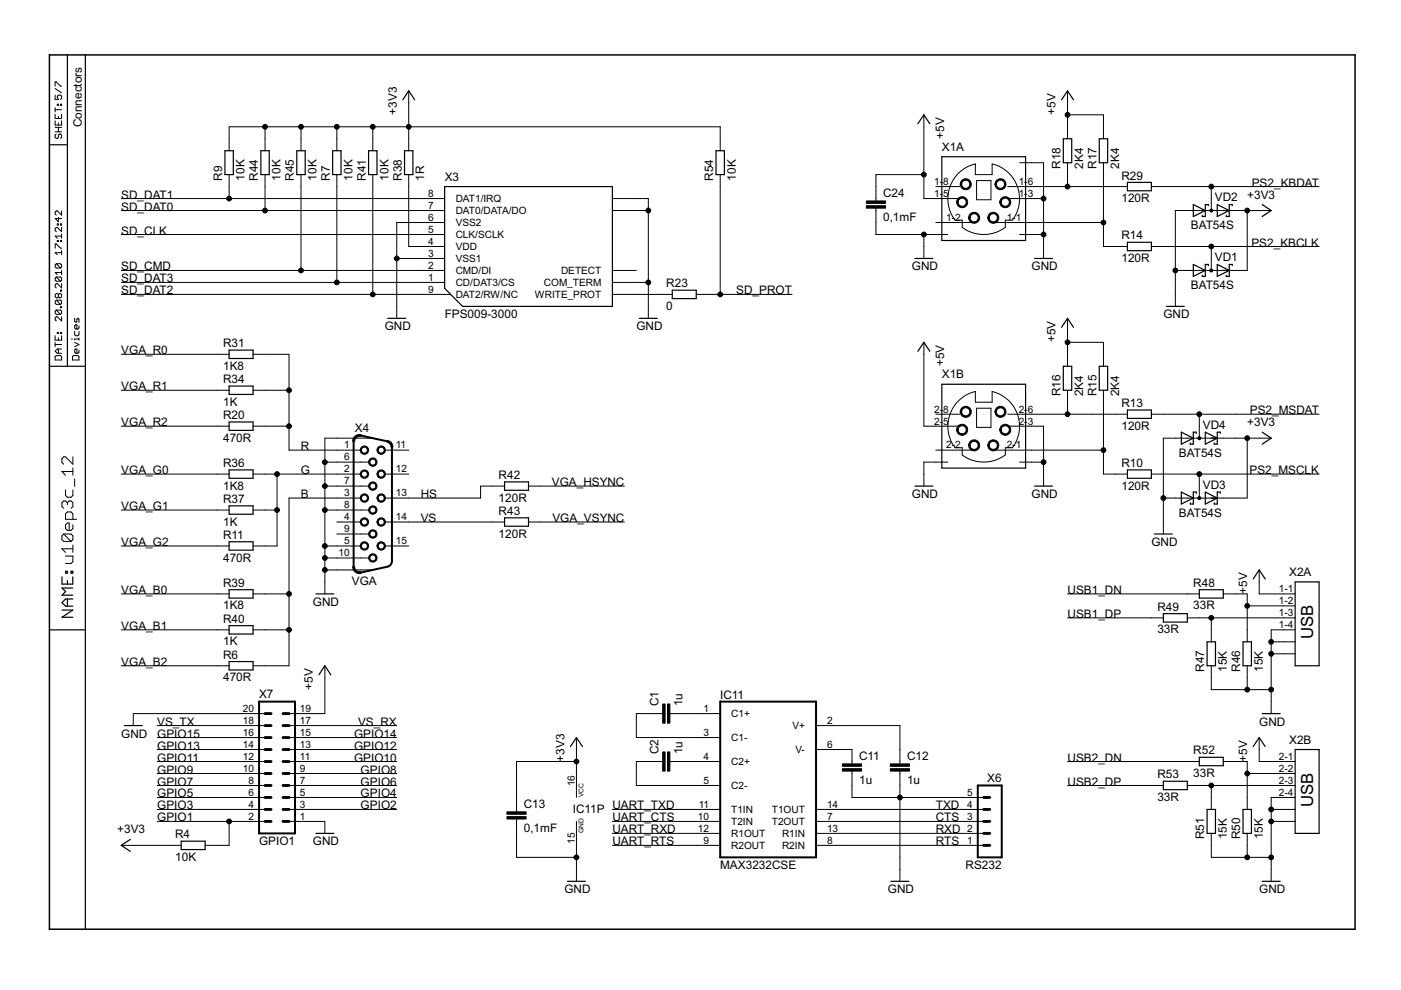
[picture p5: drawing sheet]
<svg xmlns="http://www.w3.org/2000/svg" width="297mm" height="210mm" viewBox="0 0 297 210" stroke-linecap="round" stroke-linejoin="round" font-family="sans-serif">
<g fill="#000" stroke="#000" stroke-width=".25">
<path d="M14.3 11.6v19.1zM18.1 11.6v66.1zM86.7 19.3l-1.3 1.9zM226.3 19.3l-1.2 1.9zM10.5 30.7h3.8zM14.3 30.7v47zM47.7 32v5zM49.5 32v5zM47.7 32h1.8zM47.7 37h1.8zM55.3 32v5zM57.1 32v5z"/>
<path d="M55.3 32h1.8zM55.3 37h1.8zM62.9 32v5zM64.7 32v5zM62.9 32h1.8zM62.9 37h1.8zM70.5 32v5zM72.3 32v5zM70.5 32h1.8zM70.5 37h1.8zM78.1 32v5zM79.9 32v5z"/>
<path d="M78.1 32h1.8zM78.1 37h1.8zM85.8 32v5zM87.5 32v5zM85.8 32h1.7zM85.8 37h1.7zM86.7 19.3l1.2 1.9zM94.3 39.6v21.6zM94.3 39.6h35.5zM151.8 32v5zM153.6 32v5zM151.8 32h1.8z"/>
<path d="M151.8 37h1.8zM195.9 24.3l-1.3 1.9zM195.9 24.3l1.2 1.9zM199.7 33.2h17.7zM217.4 33.2v17.8zM225.4 29.4v5.1zM227.2 29.4v5.1zM225.4 29.4h1.8zM225.4 34.5h1.8zM226.3 19.3l1.3 1.9zM233.1 29.4v5.1zM234.8 29.4v5.1z"/>
<path d="M233.1 29.4h1.7zM233.1 34.5h1.7zM239 38.7h5.1zM194 54.8h3.8zM199.7 33.2v17.8zM199.7 51h17.7zM219.4 54.8h3.8zM239 53.1h5.1zM239 51.4v1.7zM239 40.4h5.1zM239 38.7v1.7zM239 51.4h5.1z"/>
<path d="M244.1 51.4v1.7zM244.1 38.7v1.7zM253 58.6l2.5-1.3zM253 56.1v2.5zM253 45.9l2.5-1.3zM253 43.4v2.5zM254.9 58.4v.2zM254.9 45.7v.2zM253 56.1l2.5 1.2zM255.5 56.1v1.2zM255.5 57.3v1.3zM254.9 58.6h.6z"/>
<path d="M253 43.4l2.5 1.2zM255.5 43.4v1.2zM255.5 44.6v1.3zM254.9 45.9h.6zM256.2 56.1v.2zM255.5 56.1h.7zM256.2 43.4v.2zM255.5 43.4h.7zM258.1 56.1l2.5 1.2zM258.1 56.1v2.5zM258.1 43.4l2.5 1.2zM258.1 43.4v2.5z"/>
<path d="M260 58.4v.2zM260 58.6h.6zM260 45.7v.2zM260 45.9h.6zM258.1 58.6l2.5-1.3zM260.6 57.3v1.3zM260.6 56.1v1.2zM260.6 56.1h.7zM258.1 45.9l2.5-1.3zM260.6 44.6v1.3zM260.6 43.4v1.2zM260.6 43.4h.7z"/>
<path d="M261.3 56.1v.2zM261.3 43.4v.2zM267.6 45.9l1.9-1.3zM267.6 43.4l1.9 1.2zM10.5 77.7h3.8zM14.3 77.7h3.8zM18.1 77.7v55.8zM48.6 76h5.1zM48.6 74.2v1.8zM48.6 74.2h5.1zM53.7 74.2v1.8zM82.2 67.5h3.8z"/>
<path d="M94.3 61.2l1.2 1.2zM95.5 62.4l2.6 2.6zM98.1 65h31.7zM129.8 39.6v25.4zM135.6 67.5h3.8zM142.5 63.3h5.1zM142.5 61.5v1.8zM142.5 61.5h5.1zM147.6 61.5v1.8zM195.9 72.6l-1.3 1.9zM195.9 72.6l1.2 1.9zM225.4 77.7v5z"/>
<path d="M226.3 67.5l-1.2 1.9zM225.4 77.7h1.8zM226.3 67.5l1.3 1.9zM233.1 77.7v5zM233.1 77.7h1.7zM247.3 65h3.8zM48.6 83.6h5.1zM48.6 81.9v1.7zM48.6 91.2h5.1zM48.6 89.5v1.7zM48.6 81.9h5.1zM53.7 81.9v1.7z"/>
<path d="M48.6 99.6h5.1zM48.6 89.5h5.1zM53.7 89.5v1.7zM199.7 81.5h17.7zM199.7 81.5v17.8zM217.4 81.5v17.8zM199.7 99.3h17.7zM227.2 77.7v5zM225.4 82.7h1.8zM234.8 77.7v5zM233.1 82.7h1.7zM239 88.7h5.1z"/>
<path d="M239 86.9v1.8zM239 99.6h5.1zM239 86.9h5.1zM244.1 86.9v1.8zM250.5 94.2l2.5-1.3zM250.5 91.6v2.6zM252.4 93.9v.3zM250.5 91.6l2.5 1.3zM253 91.6v1.3zM253 92.9v1.3zM252.4 94.2h.6zM253.6 91.6v.3z"/>
<path d="M253 91.6h.6zM255.5 91.6l2.6 1.3zM255.5 91.6v2.6zM257.5 93.9v.3zM257.5 94.2h.6zM255.5 94.2l2.6-1.3zM258.1 92.9v1.3zM258.1 91.6v1.3zM258.1 91.6h.6zM258.7 91.6v.3zM267.6 94.2l1.9-1.3zM267.6 91.6l1.9 1.3z"/>
<path d="M48.6 101.4h5.1zM48.6 99.6v1.8zM48.6 109h5.1zM48.6 107.3v1.7zM48.6 116.6h5.1zM48.6 114.9v1.7zM53.7 99.6v1.8zM48.6 107.3h5.1zM53.7 107.3v1.7zM48.6 114.9h5.1zM53.7 114.9v1.7zM107 103.9h5.1z"/>
<path d="M107 102.2v1.7zM107 111.6h5.1zM107 109.8v1.8zM107 102.2h5.1zM112.1 102.2v1.7zM107 109.8h5.1zM112.1 109.8v1.8zM194 103.1h3.8zM219.4 103.1h3.8zM239 101.4h5.1zM239 99.6v1.8zM244.1 99.6v1.8z"/>
<path d="M244.8 113.2h3.8zM250.5 106.9l2.5-1.3zM250.5 104.3v2.6zM252.4 106.6v.3zM250.5 104.3l2.5 1.3zM253 104.3v1.3zM253 105.6v1.3zM252.4 106.9h.6zM253.6 104.3v.3zM253 104.3h.6zM255.5 104.3l2.6 1.3zM255.5 104.3v2.6z"/>
<path d="M257.5 106.6v.3zM257.5 106.9h.6zM255.5 106.9l2.6-1.3zM258.1 105.6v1.3zM258.1 104.3v1.3zM258.1 104.3h.6zM258.7 104.3v.3zM13.1 130.9l2.3-1.6zM13.1 127.8l.8-.8zM13.1 126.2l.8-.8zM13.1 124.7h2.3zM13.1 122.3v1.5z"/>
<path d="M13.1 123.8h2.3zM13.1 127.8l.8 .7zM13.9 127h1.5zM13.1 124.7l.8 .7zM13.9 121.1v.4zM13.9 121.1h.4zM14.3 127v1.5zM14.3 123.1v.7zM14.3 121.1v.4zM13.9 121.5h.4zM15 121.1v.4zM15 121.1h.4z"/>
<path d="M13.1 130.9h2.3zM13.1 129.3h2.3zM13.9 128.5h1.5zM13.1 126.2h2.3zM15.4 122.3v1.5zM15.4 121.1v.4zM15 121.5h.4zM10.5 133.5h7.6zM48.6 126.8h5.1zM48.6 125v1.8zM48.6 134.4h5.1zM48.6 132.7v1.7z"/>
<path d="M48.6 125h5.1zM53.7 125v1.8zM48.6 132.7h5.1zM53.7 132.7v1.7zM67 125.9h3.8zM246.7 131.9h5zM246.7 130.1v1.8zM246.7 130.1h5zM251.7 130.1v1.8zM254.3 126.8h5.1zM254.3 125v1.8zM255.9 136.1v5.1z"/>
<path d="M255.9 136.1h1.8zM254.3 125h5.1zM259.4 125v1.8zM263.5 136.1v5.1zM263.5 136.1h1.8zM267 120.8l-1.3 1.9zM267 120.8l1.2 1.9zM274.6 123.4v17.8zM274.6 123.4h5.1zM26.4 153.8h3.8zM48.6 142h5.1zM48.6 140.3v1.7z"/>
<path d="M48.6 140.3h5.1zM53.7 140.3v1.7zM68.9 141.2l-1.3 1.9zM68.9 141.2l1.2 1.9zM122.2 156.4l-1.3 1.9zM122.2 156.4l1.3 1.9zM257.7 136.1v5.1zM255.9 141.2h1.8zM265.3 136.1v5.1zM263.5 141.2h1.8zM267 156.4l-1.3 1.9zM267.6 151.3h3.8z"/>
<path d="M267 156.4l1.2 1.9zM274.6 141.2h5.1zM274.6 158.9v17.8zM279.7 123.4v17.8zM274.6 158.9h5.1zM25.7 179.2l1.9-1.2zM38.4 178.4h5.1zM67 176.7h3.8zM246.7 167.4h5zM246.7 165.7v1.7zM246.7 165.7h5zM251.7 165.7v1.7z"/>
<path d="M254.3 162.3h5.1zM254.3 160.6v1.7zM255.9 171.6v5.1zM257.7 171.6v5.1zM255.9 171.6h1.8zM255.9 176.7h1.8zM254.3 160.6h5.1zM259.4 160.6v1.7zM263.5 171.6v5.1zM265.3 171.6v5.1zM263.5 171.6h1.8zM263.5 176.7h1.8z"/>
<path d="M274.6 176.7h5.1zM279.7 158.9v17.8zM18.1 133.5v63.5zM25.7 179.2l1.9 1.3zM38.4 180.1h5.1zM38.4 178.4v1.7zM43.5 178.4v1.7zM120.3 186.9h3.8zM188.9 186.9h3.8zM267.6 186.9h3.8z"/>
</g>
<g fill="#000" stroke="#000" stroke-width=".21">
<path d="M11.7 17.4v.9zM11.7 17.4h.2zM11.9 17.4l.9 .9zM12.8 18.3h.3zM11.7 18.8l1.4 .9zM11.7 28.7v.4zM11.7 29.1l.2 .2zM11.7 27h1.4zM11.7 25.6v.9zM11.7 26.5h1.4zM11.7 24.2v.9zM11.7 25.1h1.4z"/>
<path d="M11.7 22.8v.9zM11.7 20.2v.9zM11.7 21.1h.7zM11.9 28.4l-.2 .3zM11.9 29.3h.2zM12.1 29.3l.3-.2zM12.1 22.1v.2zM12.1 22.1h.3zM12.1 20.4v.2zM12.1 20.4l.3-.2zM12.4 28.7v.4zM12.4 28.7l.2-.3z"/>
<path d="M12.4 27v.9zM12.4 26.1v.4zM12.4 24.7v.4zM12.4 22.1v.2zM12.1 22.3h.3zM12.1 20.6l.3 .5zM12.4 20.2h.4zM12.6 28.4h.2zM12.8 28.4l.3 .3zM12.8 22.1v.2zM12.8 22.1h.3zM12.8 20.2l.3 .2z"/>
<path d="M13.1 28.7v.4zM13.1 29.1l-.3 .2zM11.7 27.9h1.4zM13.1 25.6v.9zM13.1 24.2v.9zM11.7 23.3h1.4zM13.1 22.1v.2zM12.8 22.3h.3zM13.1 20.4v.4zM13.1 20.8l-.3 .3zM48.6 29.4v2.6zM48.6 37v2.6z"/>
<path d="M48.6 26.9v2.5zM48.6 26.9h7.6zM48.6 39.6v2.5zM56.2 29.4v2.6zM56.2 37v2.6zM56.2 26.9h7.6zM56.2 26.9v2.5zM56.2 39.6v5zM63.8 29.4v2.6zM63.8 37v2.6zM63.8 26.9h7.6zM63.8 26.9v2.5z"/>
<path d="M63.8 39.6v17.7zM71.4 29.4v2.6zM71.4 37v2.6zM71.4 26.9h7.6zM71.4 26.9v2.5zM71.4 39.6v20.3zM79 29.4v2.6zM79 37v2.6zM79 26.9h7.7zM79 26.9v2.5zM79 39.6v22.8zM86.7 19.3v2.5z"/>
<path d="M86.7 29.4v2.6zM86.7 37v2.6zM86.7 21.8v5.1zM86.7 26.9v2.5zM152.7 29.4v2.6zM152.7 37v2.6zM152.7 26.9v2.5zM86.7 26.9h66zM152.7 39.6v22.8zM185.7 39.6v2.5zM185.7 37v2.6zM185.7 37h10.2z"/>
<path d="M195.9 24.3v2.6zM195.9 26.9v10.1zM198.4 39.6h5.1zM206.8 34.8v2.2zM207.1 38.3h3zM210.1 38.3v4.1zM206.8 37h3.6zM210.4 34.8v2.2zM213.7 39.6h5zM216.2 34.5h2.5zM218.7 34.5h2.6zM218.7 39.6h7.6z"/>
<path d="M221.3 34.5v7.6zM226.3 26.9v2.5zM226.3 34.5v2.5zM226.3 19.3v2.5zM226.3 24.3v2.6zM226.3 24.3h7.7zM226.3 21.8v2.5zM226.3 37v2.6zM234 26.9v2.5zM234 34.5v2.5zM234 24.3v2.6zM234 37v10.2z"/>
<path d="M236.5 39.6h2.5zM226.3 39.6h10.2zM244.1 39.6h2.6zM246.7 39.6h10.1zM256.8 39.6h7.6zM264.4 39.6h15.3zM11.7 59v.4zM11.7 59l.2-.3zM11.7 57.8h1.4zM11.7 56.2v.4zM11.7 56.2l.2-.3zM11.7 53.6h1.4z"/>
<path d="M11.7 51.7v.9zM11.7 51.7h.2zM11.7 50.1h1.4zM11.7 48.4v.5zM11.7 48.9l.2 .2zM11.7 46.3l.7 .7zM11.7 44.9v.5zM11.7 45.4l.2 .2zM11.7 59.4l.2 .2zM11.9 58.7h.9zM11.7 56.6l.2 .2zM11.9 55.9h.9z"/>
<path d="M11.9 51.7l.9 .9zM11.7 48.4l.2-.2zM11.9 44.7l-.2 .2zM11.7 57.8l.4 .4zM11.7 53.6l.4 .4zM12.1 51v.2zM12.1 51h.3zM11.7 50.1l.4 .4zM11.9 48.2h.2zM12.1 47.5v.2zM12.1 47.5h.3zM11.9 44.7h.2z"/>
<path d="M12.4 51v.2zM12.1 51.2h.3zM12.4 47.5v.2zM12.1 47.7h.3zM12.4 46.1v.9zM11.9 59.6h.9zM12.8 58.7l.3 .3zM11.9 58.7l.9 .9zM11.9 56.8h.9zM12.8 55.9l.3 .3zM11.9 55.9l.9 .9zM12.8 52.6h.3z"/>
<path d="M12.8 51v.2zM12.8 51h.3zM12.8 47.5v.2zM12.8 47.5h.3zM13.1 59v.4zM12.8 59.6l.3-.2zM13.1 57.3v.9zM13.1 56.2v.4zM13.1 56.6l-.3 .2zM13.1 53.1v.9zM13.1 51v.2zM12.8 51.2h.3z"/>
<path d="M13.1 49.6v.9zM13.1 48.2v.9zM12.1 48.2l1 .9zM13.1 47.5v.2zM12.8 47.7h.3zM11.7 46.3h1.4zM13.1 44.7v.9zM12.1 44.7l1 .9zM25.7 42.1h22.9zM25.7 44.6h30.5zM25.7 57.3h38.1zM25.7 59.9h45.7z"/>
<path d="M84.1 47.2v7.6zM84.1 54.8v10.2zM86.7 39.6v12.7zM89.2 59.9h5.1zM89.2 57.3h5.1zM89.2 54.8h5.1zM89.2 52.3h5.1zM89.2 49.7h5.1zM89.2 47.2h5.1zM89.2 44.6h5.1zM89.2 42.1h5.1zM84.1 47.2h5.1z"/>
<path d="M84.1 54.8h5.1zM56.2 44.6h33zM25.7 49.7h63.5zM63.8 57.3h25.4zM71.4 59.9h17.8zM86.7 52.3h2.5zM48.6 42.1h40.6zM129.8 57.3h5.1zM129.8 59.9h5.1zM129.8 42.1h5.1zM129.8 44.6h5.1zM134.9 59.9h2.6z"/>
<path d="M134.9 42.1h2.6zM134.9 44.6h2.6zM137.5 59.9v2.5zM137.5 42.1v2.5zM137.5 44.6v15.3zM185.7 44.6v2.6zM185.7 42.1v.5zM185.7 44.1v.5zM185.7 47.2v2.5zM185.7 49.7h10.2zM195.9 52.3v2.5zM195.9 49.7v2.6z"/>
<path d="M195.9 37v5.1zM198.4 47.2h7.6zM198.4 42.1h5.1zM198.4 49.7h2.6zM195.9 49.7h2.5zM195.9 42.1h2.5zM202.5 46.7h1.5zM204 46.7v1.5zM207.1 38.3v4.1zM207.1 42.4h3zM213.1 46.7v1.5zM213.1 46.7h1.6z"/>
<path d="M211.1 47.2h7.6zM213.7 42.1h5zM216.2 49.7h2.5zM218.7 49.7h2.6zM218.7 47.2h12.7zM221.3 52.3v2.5zM221.3 49.7v2.6zM221.3 42.1v7.6zM218.7 42.1h2.6zM231.4 47.2h2.6zM234 47.2v5.1zM236.5 52.3h2.5z"/>
<path d="M234 52.3h2.5zM244.1 52.3h2.6zM246.7 52.3h10.1zM249.2 57.3v5.1zM249.2 44.6v12.7zM251.7 57.3h2.6zM251.7 44.6h2.6zM249.2 57.3h2.5zM249.2 44.6h2.5zM254.3 57.3h1.2zM254.3 44.6h1.2zM255.5 57.3h5.1z"/>
<path d="M255.5 44.6h5.1zM256.8 54.8v2.5zM256.8 42.1v2.5zM256.8 52.3h22.9zM256.8 52.3v2.5zM256.8 39.6v2.5zM259.4 57.3h1.2zM259.4 44.6h1.2zM259.4 57.3h2.5zM259.4 44.6h2.5zM261.9 44.6h2.5zM264.4 44.6v12.7z"/>
<path d="M261.9 57.3h2.5zM267 44.6h2.5zM264.4 44.6h2.6zM11.7 76.3h1.4zM11.7 75.6v.7zM11.7 74.5l.4-.5zM11.7 72.6v.9zM11.7 71.2v.9zM11.7 72.1h1.4zM11.7 67.4v.4zM11.7 67.8l.2 .3zM11.7 66v.4z"/>
<path d="M11.7 66l.2-.3zM11.7 63.9v.4zM11.7 63.9l.2-.3zM11.7 62.5v.4zM11.7 62.5l.2-.2zM11.7 60.4v.4zM11.7 60.8l.2 .2zM11.9 75.4l-.2 .2zM11.7 67.4l.2-.2zM11.7 66.4l.2 .3zM11.9 65.7h.9zM11.7 64.3l.2 .2z"/>
<path d="M11.9 63.6h.9zM11.7 62.9l.2 .2zM11.9 62.3h.2zM11.9 60.1l-.2 .3zM11.7 74.5l.4 .4zM12.1 74h1zM12.1 70.5v.2zM12.1 70.5h.3zM11.9 67.2h.2zM12.1 62.3l.3 .2zM11.9 63.1h.2zM11.9 60.1h.2z"/>
<path d="M12.4 74v.9zM12.4 71.6v.5zM12.4 70.5v.2zM12.1 70.7h.3zM12.4 62.5l.2-.2zM12.4 62.9l-.3 .2zM12.4 62.5v.4zM12.6 62.3h.2zM12.4 62.9l.2 .2zM11.9 75.4h.9zM12.8 70.5v.2zM12.8 70.5h.3z"/>
<path d="M11.9 66.7h.9zM12.8 65.7l.3 .3zM11.9 65.7l.9 1zM12.8 65v.2zM12.8 65h.3zM11.9 64.5h.9zM12.8 63.6l.3 .3zM11.9 63.6l.9 .9zM12.8 62.3l.3 .2zM12.6 63.1h.2zM12.8 61.5v.2zM12.8 61.5h.3z"/>
<path d="M13.1 75.6v.7zM12.8 75.4l.3 .2zM12.1 74.9h1zM11.7 73h1.4zM13.1 71.2v.9zM13.1 70.5v.2zM12.8 70.7h.3zM13.1 67.2v.9zM12.1 67.2l1 .9zM13.1 66v.4zM13.1 66.4l-.3 .3zM12.8 65.2h.3z"/>
<path d="M13.1 65v.2zM13.1 63.9v.4zM12.8 64.5l.3-.2zM13.1 62.5v.4zM13.1 62.9l-.3 .2zM12.8 61.7h.3zM13.1 61.5v.2zM13.1 60.1v.9zM12.1 60.1l1 .9zM15.2 71.9h.2zM15.4 76.3h1.3zM15.4 75.6v.7z"/>
<path d="M15.6 75.4l-.2 .2zM15.8 74.2v.5zM15.8 74.2l.3-.2zM15.8 73.5l.9-.5zM15.8 71.9v.2zM15.8 71.9h.9zM15.8 70.3v.7zM15.8 71l.3 .2zM15.8 69.1v.4zM15.8 69.1l.3-.2zM15.8 67.5v.6zM15.8 74.7l.3 .2z"/>
<path d="M16.1 74h.2zM16.1 71.2h.4zM15.8 69.5l.3 .3zM16.1 68.9h.2zM15.8 68.1l.3 .3zM16.3 74v.9zM16.3 68.9v.9zM16.3 67.7v.4zM16.3 68.1l-.2 .3zM15.6 75.4h.9zM16.1 74.9h.4zM16.5 71.2l.2-.2z"/>
<path d="M16.1 69.8h.4zM16.5 67.5l-.2 .2zM16.7 75.6v.7zM16.5 75.4l.2 .2zM16.7 74.2v.5zM16.7 74.7l-.2 .2zM15.8 72.6l.9 .4zM16.7 71.6v.5zM16.7 70.3v.7zM16.7 69.1v.4zM16.7 69.5l-.2 .3zM16.7 67.7v.7z"/>
<path d="M16.5 67.5l.2 .2zM46 75.1h2.6zM25.7 75.1h20.3zM53.7 75.1h2.5zM56.2 75.1h5.1zM61.3 75.1v7.6zM25.7 62.4h53.3zM84.1 65v2.5zM89.2 62.4h5.1zM79 62.4h10.2zM94.3 62.4h1.2zM129.8 62.4h5.1z"/>
<path d="M134.9 62.4h5.1zM137.5 65v2.5zM137.5 62.4v2.6zM140 62.4h2.5zM147.6 62.4h2.6zM150.2 62.4h2.5zM152.7 62.4h15.2zM195.9 72.6v2.5zM195.9 75.1v15.3zM226.3 75.1v2.6zM226.3 67.5v2.5zM226.3 72.6v2.5z"/>
<path d="M226.3 72.6h7.7zM226.3 70v2.6zM234 75.1v2.6zM234 72.6v2.5zM249.2 62.4v2.6zM13.1 100h2.4zM13.1 97.2v.8zM13.1 98l.4 .4zM13.5 96.9l-.4 .3zM13.5 96.9h.4zM15.5 96.9v1.5zM13.9 96.9l1.6 1.5z"/>
<path d="M46 82.7h2.6zM46 90.4h2.6zM25.7 82.7h20.3zM25.7 90.4h20.3zM53.7 82.7h2.5zM53.7 90.4h2.5zM56.2 90.4h5.1zM56.2 82.7h5.1zM61.3 90.4v5zM61.3 82.7v7.7zM68.9 98v5.1zM68.9 92.9v5.1z"/>
<path d="M71.4 95.4h5.1zM71.4 98h5.1zM71.4 92.9h7.6zM68.9 98h2.5zM68.9 92.9h2.5zM61.3 95.4h10.1zM76.5 98h1.8zM81.6 95.4h5.1zM195.9 98v2.5zM195.9 90.4h2.5zM198.4 95.4h7.6zM198.4 90.4h5.1z"/>
<path d="M198.4 87.8h5.1zM198.4 98h2.6zM195.9 98h2.5zM202.5 94.9h1.5zM204 94.9v1.6zM206.8 83v2.3zM207.1 86.6v4zM207.1 86.6h3zM207.1 90.6h3zM210.1 86.6v4zM206.8 85.3h3.6zM210.4 83v2.3z"/>
<path d="M213.1 94.9v1.6zM213.1 94.9h1.6zM211.1 95.4h7.6zM213.7 90.4h5zM213.7 87.8h5zM216.2 98h2.5zM218.7 98h2.6zM218.7 95.4h15.3zM218.7 87.8h7.6zM221.3 90.4v7.6zM218.7 90.4h2.6zM226.3 82.7v2.6z"/>
<path d="M226.3 85.3v2.5zM226.3 87.8h5.1zM234 82.7v2.6zM234 85.3v10.1zM234 95.4v5.1zM236.5 87.8h2.5zM231.4 87.8h5.1zM244.1 87.8h2.6zM246.7 92.9v12.7zM249.2 92.9h2.5zM246.7 92.9h2.5zM251.7 92.9h1.3z"/>
<path d="M253 92.9h5.1zM254.3 90.4v2.5zM246.7 87.8h7.6zM254.3 87.8v2.6zM256.8 92.9h1.3zM256.8 92.9h2.6zM259.4 92.9h2.5zM261.9 87.8h17.8zM254.3 87.8h7.6zM261.9 92.9h2.5zM264.4 92.9v12.7zM267 92.9h2.5z"/>
<path d="M264.4 92.9h2.6zM13.1 116.4h2.4zM13.1 113.6v.8zM13.5 113.2l-.4 .4zM13.1 106.6v.8zM13.1 106.6l.4-.4zM13.1 114.4l.4 .4zM13.5 113.2h1.6zM13.1 107.4l.4 .4zM13.5 106.2h.4zM13.9 119.5h1.2zM13.1 116.4l.8 .7z"/>
<path d="M13.9 111.3v.8zM13.9 111.3l.4-.4zM13.9 108.9v1.2zM13.9 108.9l.4-.4zM13.9 106.2l.4 .4zM13.9 103.9v1.2zM13.9 105.1l.4 .3zM13.1 100l.8 .8zM13.9 112.1l.4 .4zM14.3 110.9h.4zM14.3 108.5h.8zM14.3 106.6v.4z"/>
<path d="M14.3 106.6l.4-.4zM14.3 105.4h.8zM14.7 110.9v1.6zM14.7 106.2h.4zM15.1 119.5l.4-.4zM13.5 114.8h1.6zM15.1 113.2l.4 .4zM13.5 113.2l1.6 1.6zM14.3 112.5h.8zM15.1 108.5l.4 .4zM15.1 106.2l.4 .4zM15.1 105.4l.4-.3z"/>
<path d="M15.5 117.9v1.2zM13.9 117.9h1.6zM15.5 115.6v1.5zM15.5 113.6v.8zM15.5 114.4l-.4 .4zM15.5 111.3v.8zM15.5 112.1l-.4 .4zM15.5 108.9v1.2zM15.5 106.6v.8zM15.5 107.4l-.4 .4zM15.5 103.9v1.2zM15.5 99.2v1.6z"/>
<path d="M15.8 101.5v1.6zM13.9 110.1h2.3zM46 100.5h2.6zM46 108.1h2.6zM46 115.8h2.6zM25.7 100.5h20.3zM25.7 108.1h20.3zM25.7 115.8h20.3zM53.7 100.5h2.5zM53.7 108.1h2.5zM53.7 115.8h2.5zM56.2 108.1h2.5z"/>
<path d="M56.2 115.8h2.5zM56.2 100.5h2.5zM58.7 100.5v7.6zM58.7 108.1v7.7zM61.3 105.6v20.3zM68.9 103.1v5zM68.9 108.1v7.7zM68.9 115.8v2.5zM68.9 118.3v2.5zM71.4 100.5h5.1zM71.4 105.6h5.1zM71.4 110.7h5.1z"/>
<path d="M71.4 115.8h5.1zM71.4 103.1h5.1zM71.4 108.1h5.1zM71.4 113.2h5.1zM71.4 118.3h5.1zM68.9 103.1h2.5zM68.9 108.1h2.5zM68.9 118.3h2.5zM68.9 115.8h2.5zM58.7 100.5h12.7zM61.3 105.6h10.1zM76.5 103.1h1.8z"/>
<path d="M76.5 108.1h1.8zM76.5 113.2h1.8zM76.5 118.3h1.8zM81.6 100.5h5.1zM81.6 105.6h5.1zM81.6 110.7h5.1zM81.6 115.8h5.1zM86.7 105.6h15.2zM86.7 110.7h17.7zM101.9 103.1v2.5zM101.9 103.1h2.5zM104.4 103.1h2.6z"/>
<path d="M104.4 110.7h2.6zM112.1 103.1h2.5zM112.1 110.7h2.5zM114.6 103.1h17.8zM114.6 110.7h17.8zM195.9 100.5v2.6zM221.3 100.5v2.6zM221.3 98v2.5zM236.5 100.5h2.5zM234 100.5h2.5zM244.1 100.5h2.6zM246.7 110.7v2.5z"/>
<path d="M246.7 105.6v5.1zM246.7 105.6h2.5zM249.2 105.6h2.5zM251.7 105.6h1.3zM253 105.6h5.1zM254.3 103.1v2.5zM254.3 100.5h25.4zM246.7 100.5h7.6zM254.3 100.5v2.6zM256.8 105.6h1.3zM256.8 105.6h2.6zM259.4 105.6h5z"/>
<path d="M46 125.9h2.6zM46 133.5h2.6zM25.7 125.9h20.3zM25.7 133.5h20.3zM53.7 125.9h2.5zM53.7 133.5h2.5zM56.2 125.9h5.1zM56.2 133.5h5.1zM61.3 125.9v7.6zM68.9 123.4v2.5zM68.9 120.8v2.6zM71.4 120.8h7.6z"/>
<path d="M68.9 120.8h2.5zM244.1 131h2.6zM226.3 131h17.8zM251.7 125.9h2.6zM226.3 125.9h25.4zM251.7 131h2.6zM254.3 131h2.5zM256.8 133.5v2.6zM256.8 131h15.3zM256.8 131v2.5zM259.4 125.9h2.5zM264.4 133.5v2.6z"/>
<path d="M264.4 125.9v2.6zM261.9 125.9h2.5zM264.4 128.5v5zM267 120.8v2.6zM267 123.4v2.5zM267 125.9h5.1zM269.5 133.5v2.6zM269.5 136.1v2.5zM269.5 138.6v7.6zM272.1 125.9h2.5zM272.1 128.5h2.5zM272.1 131h2.5z"/>
<path d="M272.1 133.5h2.5zM272.1 136.1h2.5zM272.1 138.6h2.5zM269.5 133.5h2.6zM269.5 136.1h2.6zM269.5 138.6h2.6zM264.4 128.5h7.7zM28.3 151.3v2.5zM46 141.2h2.6zM25.7 141.2h20.3zM51.1 158.9h5.1zM51.1 156.4h5.1z"/>
<path d="M51.1 153.8h5.1zM51.1 151.3h5.1zM28.3 151.3h22.8zM33.3 158.9h17.8zM33.3 156.4h17.8zM33.3 153.8h17.8zM53.7 141.2h2.5zM56.2 141.2h5.1zM61.3 133.5v7.7zM61.3 158.9h5.1zM61.3 156.4h5.1zM61.3 153.8h5.1z"/>
<path d="M61.3 151.3h5.1zM66.4 151.3h2.5zM66.4 158.9h17.7zM66.4 156.4h17.7zM66.4 153.8h17.7zM68.9 141.2v2.5zM68.9 143.7v7.6zM122.2 156.4v2.5zM134.9 151.3v5.1zM134.9 151.3h2.6zM137.5 151.3h2.5zM140 151.3h.5z"/>
<path d="M142 151.3h.5zM142.5 151.3h2.6zM147.6 151.3h5.1zM147.6 156.4h5.1zM134.9 156.4h12.7zM145.1 151.3h2.5zM173 153.8h5.1zM173 158.9h5.1zM178.1 158.9h2.5zM178.1 153.8h12.7zM180.6 158.9v2.6zM190.8 158.9v2.6z"/>
<path d="M190.8 153.8v5.1zM256.8 141.2v2.5zM256.8 143.7v2.5zM256.8 146.2h7.6zM264.4 141.2v2.5zM264.4 143.7v2.5zM264.4 146.2h5.1zM267 156.4v2.5zM267 158.9v2.6zM269.5 148.8v2.5zM269.5 146.2v2.6zM25.7 179.2h2.6z"/>
<path d="M35.9 179.2h2.5zM28.3 179.2h7.6zM43.5 179.2h2.5zM46 179.2h2.6zM33.3 174.2h15.3zM48.6 174.2v5zM51.1 174.2h5.1zM51.1 171.6h5.1zM51.1 169.1h5.1zM51.1 166.5h5.1zM51.1 164h5.1zM51.1 161.5h5.1z"/>
<path d="M48.6 174.2h2.5zM33.3 171.6h17.8zM33.3 169.1h17.8zM33.3 166.5h17.8zM33.3 164h17.8zM33.3 161.5h17.8zM61.3 174.2h5.1zM61.3 171.6h5.1zM61.3 169.1h5.1zM61.3 166.5h5.1zM61.3 164h5.1zM61.3 161.5h5.1z"/>
<path d="M66.4 171.6h17.7zM66.4 169.1h17.7zM66.4 166.5h17.7zM66.4 164h17.7zM66.4 161.5h17.7zM68.9 174.2v2.5zM66.4 174.2h2.5zM109.5 169.1v2.5zM109.5 174.2v2.5zM109.5 171.6v.5zM109.5 173.7v.5zM109.5 176.7v5.1z"/>
<path d="M109.5 161.5v7.6zM109.5 161.5h12.7zM122.2 164v5.1zM122.2 174.2v5zM122.2 179.2v2.6zM122.2 161.5v2.5zM122.2 158.9v2.6zM134.9 161.5v5zM134.9 161.5h2.6zM137.5 161.5h2.5zM140 161.5h.5zM142 161.5h.5z"/>
<path d="M142.5 161.5h2.6zM147.6 161.5h5.1zM147.6 166.5h5.1zM147.6 171.6h5.1zM147.6 174.2h5.1zM147.6 176.7h5.1zM147.6 179.2h5.1zM145.1 161.5h2.5zM134.9 166.5h12.7zM129.8 171.6h17.8zM129.8 174.2h17.8zM129.8 176.7h17.8z"/>
<path d="M129.8 179.2h17.8zM173 171.6h5.1zM173 174.2h5.1zM173 176.7h5.1zM173 179.2h5.1zM178.1 176.7h25.4zM178.1 174.2h25.4zM178.1 179.2h25.4zM178.1 171.6h25.4zM180.6 164v2.5zM180.6 161.5v.5zM180.6 163.5v.5z"/>
<path d="M180.6 166.5v2.6zM180.6 169.1h10.2zM190.8 164v2.5zM190.8 161.5v.5zM190.8 163.5v.5zM190.8 166.5v2.6zM203.5 179.2h5.1zM203.5 176.7h5.1zM203.5 174.2h5.1zM203.5 171.6h5.1zM203.5 169.1h5.1zM190.8 169.1h12.7z"/>
<path d="M244.1 166.5h2.6zM226.3 166.5h17.8zM251.7 161.5h2.6zM226.3 161.5h25.4zM251.7 166.5h2.6zM254.3 166.5h2.5zM256.8 169.1v2.5zM256.8 176.7v2.5zM256.8 179.2v2.6zM256.8 166.5h15.3zM256.8 166.5v2.6zM259.4 161.5h2.5z"/>
<path d="M264.4 169.1v2.5zM264.4 176.7v2.5zM264.4 161.5v2.5zM261.9 161.5h2.5zM264.4 164v5.1zM267 161.5h5.1zM269.5 169.1v2.5zM269.5 171.6v2.6zM269.5 174.2v7.6zM272.1 161.5h2.5zM272.1 164h2.5zM272.1 166.5h2.5z"/>
<path d="M272.1 169.1h2.5zM272.1 171.6h2.5zM272.1 174.2h2.5zM269.5 169.1h2.6zM269.5 171.6h2.6zM269.5 174.2h2.6zM264.4 164h7.7zM109.5 181.8h12.7zM122.2 184.3v2.6zM122.2 181.8v2.5zM190.8 184.3v2.6zM190.8 169.1v12.7z"/>
<path d="M190.8 181.8v2.5zM256.8 181.8h7.6zM264.4 179.2v2.6zM264.4 181.8h5.1zM269.5 184.3v2.6zM269.5 181.8v2.5z"/>
<path d="M204 38.2a1.18 1.18 0 0 1 1.8 .3 1.18 1.18 0 0 1-.8 1.7 1.18 1.18 0 0 1-1.4-1.1h.3a.87 .87 0 0 1 1.3-.8 .87 .87 0 0 1 .1 1.5 .87 .87 0 0 1-1.4-.5v-.2h-.3z" fill-rule="evenodd"/>
<path d="M211.3 38.2a1.17 1.17 0 0 1 1.9 .3 1.17 1.17 0 0 1-.8 1.7 1.17 1.17 0 0 1-1.5-1.1h.4a.87 .87 0 0 1 1.2-.8 .87 .87 0 0 1 .2 1.5 .87 .87 0 0 1-1.4-.5v-.2h-.4z" fill-rule="evenodd"/>
<path d="M203.2 42a1.18 1.18 0 0 1 1.8 .3 1.18 1.18 0 0 1-.7 1.7 1.18 1.18 0 0 1-1.5-1.1h.3a.87 .87 0 0 1 1.3-.8 .87 .87 0 0 1 .1 1.5 .87 .87 0 0 1-1.3-.5l-.1-.2h-.3z" fill-rule="evenodd"/>
<path d="M205.8 45.3a1.18 1.18 0 0 1 1.8 .3 1.18 1.18 0 0 1-.8 1.7 1.18 1.18 0 0 1-1.4-1.1h.3a.87 .87 0 0 1 1.3-.7 .87 .87 0 0 1 .1 1.4 .87 .87 0 0 1-1.4-.5v-.2h-.3z" fill-rule="evenodd"/>
<path d="M209.8 45.3a1.17 1.17 0 0 1 1.8 .3 1.17 1.17 0 0 1-.7 1.7 1.17 1.17 0 0 1-1.5-1.1h.3a.87 .87 0 0 1 1.3-.7 .87 .87 0 0 1 .1 1.4 .87 .87 0 0 1-1.3-.5l-.1-.2h-.3z" fill-rule="evenodd"/>
<path d="M212.4 42a1.17 1.17 0 0 1 1.8 .3 1.17 1.17 0 0 1-.8 1.7 1.17 1.17 0 0 1-1.4-1.1h.3a.87 .87 0 0 1 1.3-.8 .87 .87 0 0 1 .1 1.5 .87 .87 0 0 1-1.4-.5v-.2h-.3z" fill-rule="evenodd"/>
<path d="M76.6 94.9a.9 .9 0 0 1 1.4 0 .9 .9 0 0 1-.5 1.4 .9 .9 0 0 1-1.1-.9h.2a.64 .64 0 0 1 .9-.6 .64 .64 0 0 1 .2 1.1 .64 .64 0 0 1-1-.2l-.1-.3h-.2z" fill-rule="evenodd"/>
<path d="M75.2 92.5l.6-.3h.8l-.1 .3-.6 .1-.4 .3-.3 .7h-.4v-.5z" fill-rule="evenodd"/>
<path d="M78.3 97.4a.9 .9 0 0 1 1.5 .1 .9 .9 0 0 1-.5 1.3 .9 .9 0 0 1-1.2-.8h.3a.64 .64 0 0 1 .9-.6 .64 .64 0 0 1 .2 1 .64 .64 0 0 1-1.1-.2v-.2h-.3z" fill-rule="evenodd"/>
<path d="M80.1 94.9a.9 .9 0 0 1 1.5 0 .9 .9 0 0 1-.5 1.4 .9 .9 0 0 1-1.2-.9h.3a.64 .64 0 0 1 .9-.6 .64 .64 0 0 1 .2 1.1 .64 .64 0 0 1-1.1-.2v-.3h-.3z" fill-rule="evenodd"/>
<path d="M82.1 93.4h.2a1.43 1.43 0 0 1 1 1.4h-.4a1.04 1.04 0 0 0-.8-1z" fill-rule="evenodd"/>
<path d="M203.2 90.2a1.18 1.18 0 0 1 1.8 .4 1.18 1.18 0 0 1-.7 1.7 1.18 1.18 0 0 1-1.5-1.2h.3a.87 .87 0 0 1 1.3-.7 .87 .87 0 0 1 .1 1.4 .87 .87 0 0 1-1.3-.4l-.1-.3h-.3z" fill-rule="evenodd"/>
<path d="M204 86.4a1.18 1.18 0 0 1 1.8 .4 1.18 1.18 0 0 1-.8 1.7 1.18 1.18 0 0 1-1.4-1.2h.3a.87 .87 0 0 1 1.3-.7 .87 .87 0 0 1 .1 1.5 .87 .87 0 0 1-1.4-.5v-.3h-.3z" fill-rule="evenodd"/>
<path d="M205.8 93.5a1.18 1.18 0 0 1 1.8 .4 1.18 1.18 0 0 1-.8 1.7 1.18 1.18 0 0 1-1.4-1.2h.3a.87 .87 0 0 1 1.2-.7 .87 .87 0 0 1 .2 1.5 .87 .87 0 0 1-1.4-.5v-.3h-.3z" fill-rule="evenodd"/>
<path d="M209.8 93.5a1.17 1.17 0 0 1 1.8 .4 1.17 1.17 0 0 1-.7 1.7 1.17 1.17 0 0 1-1.5-1.2h.3a.87 .87 0 0 1 1.3-.7 .87 .87 0 0 1 .1 1.5 .87 .87 0 0 1-1.3-.5l-.1-.3h-.3z" fill-rule="evenodd"/>
<path d="M211.3 86.4a1.17 1.17 0 0 1 1.9 .4 1.17 1.17 0 0 1-.8 1.6 1.17 1.17 0 0 1-1.5-1.1h.4a.87 .87 0 0 1 1.2-.7 .87 .87 0 0 1 .2 1.5 .87 .87 0 0 1-1.4-.5v-.3h-.4z" fill-rule="evenodd"/>
<path d="M212.4 90.2a1.17 1.17 0 0 1 1.8 .4 1.17 1.17 0 0 1-.8 1.7 1.17 1.17 0 0 1-1.4-1.2h.3a.87 .87 0 0 1 1.2-.7 .87 .87 0 0 1 .2 1.4 .87 .87 0 0 1-1.4-.4v-.3h-.3z" fill-rule="evenodd"/>
<path d="M76.6 100a.9 .9 0 0 1 1.4 0 .9 .9 0 0 1-.5 1.4 .9 .9 0 0 1-1.1-.9h.2a.64 .64 0 0 1 .9-.6 .64 .64 0 0 1 .2 1.1 .64 .64 0 0 1-1-.3l-.1-.2h-.2z" fill-rule="evenodd"/>
<path d="M76.6 105.1a.9 .9 0 0 1 1.4 0 .9 .9 0 0 1-.5 1.4 .9 .9 0 0 1-1.1-.9h.2a.64 .64 0 0 1 .9-.6 .64 .64 0 0 1 .2 1 .64 .64 0 0 1-1-.2l-.1-.2h-.2z" fill-rule="evenodd"/>
<path d="M76.6 110.1a.9 .9 0 0 1 1.4 .1 .9 .9 0 0 1-.5 1.3 .9 .9 0 0 1-1.1-.8h.2a.64 .64 0 0 1 .9-.6 .64 .64 0 0 1 .2 1 .64 .64 0 0 1-1-.2l-.1-.2h-.2z" fill-rule="evenodd"/>
<path d="M76.6 115.2a.9 .9 0 0 1 1.4 .1 .9 .9 0 0 1-.5 1.3 .9 .9 0 0 1-1.1-.8h.2a.64 .64 0 0 1 .9-.6 .64 .64 0 0 1 .2 1 .64 .64 0 0 1-1-.2l-.1-.2h-.2z" fill-rule="evenodd"/>
<path d="M78.3 102.5a.9 .9 0 0 1 1.5 .1 .9 .9 0 0 1-.5 1.3 .9 .9 0 0 1-1.2-.8h.3a.64 .64 0 0 1 .9-.6 .64 .64 0 0 1 .2 1 .64 .64 0 0 1-1.1-.2v-.2h-.3z" fill-rule="evenodd"/>
<path d="M78.3 107.6a.9 .9 0 0 1 1.5 0 .9 .9 0 0 1-.5 1.4 .9 .9 0 0 1-1.2-.9h.3a.64 .64 0 0 1 .9-.6 .64 .64 0 0 1 .2 1.1 .64 .64 0 0 1-1.1-.2v-.3h-.3z" fill-rule="evenodd"/>
<path d="M78.3 112.7a.9 .9 0 0 1 1.5 0 .9 .9 0 0 1-.5 1.4 .9 .9 0 0 1-1.2-.9h.3a.64 .64 0 0 1 .9-.6 .64 .64 0 0 1 .2 1.1 .64 .64 0 0 1-1.1-.3v-.2h-.3z" fill-rule="evenodd"/>
<path d="M78.3 117.8a.9 .9 0 0 1 1.5 0 .9 .9 0 0 1-.5 1.4 .9 .9 0 0 1-1.2-.9h.3a.64 .64 0 0 1 .9-.6 .64 .64 0 0 1 .2 1 .64 .64 0 0 1-1.1-.2v-.2h-.3z" fill-rule="evenodd"/>
<path d="M80.1 100a.9 .9 0 0 1 1.5 0 .9 .9 0 0 1-.5 1.4 .9 .9 0 0 1-1.2-.9h.3a.64 .64 0 0 1 .9-.6 .64 .64 0 0 1 .2 1.1 .64 .64 0 0 1-1.1-.3v-.2h-.3z" fill-rule="evenodd"/>
<path d="M80.1 105.1a.9 .9 0 0 1 1.5 0 .9 .9 0 0 1-.5 1.4 .9 .9 0 0 1-1.2-.9h.3a.64 .64 0 0 1 .9-.6 .64 .64 0 0 1 .2 1 .64 .64 0 0 1-1.1-.2v-.2h-.3z" fill-rule="evenodd"/>
<path d="M80.1 110.1a.9 .9 0 0 1 1.5 .1 .9 .9 0 0 1-.5 1.3 .9 .9 0 0 1-1.2-.8h.3a.64 .64 0 0 1 .9-.6 .64 .64 0 0 1 .2 1 .64 .64 0 0 1-1.1-.2v-.2h-.3z" fill-rule="evenodd"/>
<path d="M80.1 115.2a.9 .9 0 0 1 1.5 .1 .9 .9 0 0 1-.5 1.3 .9 .9 0 0 1-1.2-.8h.3a.64 .64 0 0 1 .9-.6 .64 .64 0 0 1 .2 1 .64 .64 0 0 1-1.1-.2v-.2h-.3z" fill-rule="evenodd"/>
<path d="M74.8 120.1h.4l.1 .6 .4 .4 .8 .1 .1 .4a1.46 1.46 0 0 1-1.8-1.5z" fill-rule="evenodd"/>
<circle cx="56.2" cy="26.9" r=".51"/>
<circle cx="63.8" cy="26.9" r=".51"/>
<circle cx="71.4" cy="26.9" r=".51"/>
<circle cx="79" cy="26.9" r=".51"/>
<circle cx="86.7" cy="26.9" r=".51"/>
<circle cx="195.9" cy="37" r=".51"/>
<circle cx="226.3" cy="24.3" r=".51"/>
<circle cx="226.3" cy="39.6" r=".51"/>
<circle cx="256.8" cy="39.6" r=".51"/>
<circle cx="48.6" cy="42.1" r=".51"/>
<circle cx="56.2" cy="44.6" r=".51"/>
<circle cx="63.8" cy="57.3" r=".51"/>
<circle cx="71.4" cy="59.9" r=".51"/>
<circle cx="84.1" cy="54.8" r=".51"/>
<circle cx="137.5" cy="44.6" r=".51"/>
<circle cx="137.5" cy="59.9" r=".51"/>
<circle cx="195.9" cy="49.7" r=".51"/>
<circle cx="221.3" cy="42.1" r=".51"/>
<circle cx="221.3" cy="49.7" r=".51"/>
<circle cx="234" cy="47.2" r=".51"/>
<circle cx="249.2" cy="57.3" r=".51"/>
<circle cx="256.8" cy="52.3" r=".51"/>
<circle cx="256.8" cy="57.3" r=".32"/>
<circle cx="256.8" cy="44.6" r=".32"/>
<circle cx="264.4" cy="44.6" r=".51"/>
<circle cx="79" cy="62.4" r=".51"/>
<circle cx="152.7" cy="62.4" r=".51"/>
<circle cx="226.3" cy="72.6" r=".51"/>
<circle cx="61.3" cy="82.7" r=".51"/>
<circle cx="61.3" cy="90.4" r=".51"/>
<circle cx="68.9" cy="98" r=".51"/>
<circle cx="221.3" cy="98" r=".51"/>
<circle cx="226.3" cy="87.8" r=".51"/>
<circle cx="234" cy="95.4" r=".51"/>
<circle cx="254.3" cy="87.8" r=".51"/>
<circle cx="254.3" cy="92.9" r=".33"/>
<circle cx="264.4" cy="92.9" r=".51"/>
<circle cx="58.7" cy="108.1" r=".51"/>
<circle cx="58.7" cy="100.5" r=".51"/>
<circle cx="68.9" cy="108.1" r=".51"/>
<circle cx="68.9" cy="103.1" r=".51"/>
<circle cx="68.9" cy="118.3" r=".51"/>
<circle cx="68.9" cy="115.8" r=".51"/>
<circle cx="246.7" cy="105.6" r=".51"/>
<circle cx="254.3" cy="100.5" r=".51"/>
<circle cx="254.3" cy="105.6" r=".33"/>
<circle cx="61.3" cy="133.5" r=".51"/>
<circle cx="61.3" cy="125.9" r=".51"/>
<circle cx="68.9" cy="120.8" r=".51"/>
<circle cx="256.8" cy="131" r=".51"/>
<circle cx="264.4" cy="128.5" r=".51"/>
<circle cx="269.5" cy="136.1" r=".51"/>
<circle cx="269.5" cy="138.6" r=".51"/>
<circle cx="264.4" cy="146.2" r=".51"/>
<circle cx="269.5" cy="146.2" r=".51"/>
<circle cx="48.6" cy="174.2" r=".51"/>
<circle cx="122.2" cy="161.5" r=".51"/>
<circle cx="190.8" cy="169.1" r=".51"/>
<circle cx="256.8" cy="166.5" r=".51"/>
<circle cx="264.4" cy="164" r=".51"/>
<circle cx="269.5" cy="174.2" r=".51"/>
<circle cx="269.5" cy="171.6" r=".51"/>
<circle cx="122.2" cy="181.8" r=".51"/>
<circle cx="264.4" cy="181.8" r=".51"/>
<circle cx="269.5" cy="181.8" r=".51"/>
</g>
<path d="M10.5 11.6v185.4zM10.5 11.6h276.8zM10.5 197h276.8zM287.3 11.6v185.4z" fill="#000" stroke="#000" stroke-width=".32"/>
<path d="M206.8 34.8a7.6 7.6 0 0 0-4.3 11.9M210.4 34.8a7.6 7.6 0 0 1 4.3 11.9M204 48.2a7.6 7.6 0 0 0 9.1 0M204 96.5a7.7 7.7 0 0 0 9.1 0M206.8 83a7.6 7.6 0 0 0-4.3 11.9M210.4 83a7.6 7.6 0 0 1 4.3 11.9" fill="none" stroke="#000" stroke-width=".21"/>
<path d="M183.7 43.6h4v.5h-4zM183.7 42.6h4v.5h-4zM140.5 149.3h.5v4h-.5zM140.5 159.4h.5v4.1h-.5zM141.5 149.3h.5v4h-.5zM141.5 159.4h.5v4.1h-.5zM107.5 173.1h4v.6h-4zM107.5 172.1h4v.5h-4zM178.6 163h4.1v.5h-4.1zM178.6 162h4.1v.5h-4.1zM188.8 163h4v.5h-4zM188.8 162h4v.5h-4z" fill="#000" stroke="#000" stroke-width=".21"/>
<g fill="#000" stroke="#000" stroke-width=".42">
<path d="M76.5 92.4l5.6 1.2zM83.1 94.8v24.1zM75 93.6v26.5zM76.5 121.4l5.6-1.2zM54.9 148.8v27.9zM54.9 148.8h7.6zM152.7 148.8h20.3zM152.7 148.8v33zM54.9 176.7h7.6zM62.5 148.8v27.9zM212.4 166.5v15.3zM207.3 166.5h5.1z"/>
<path d="M173 148.8v33zM152.7 181.8h20.3zM207.3 181.8h5.1zM207.3 166.5v15.3z"/>
</g>
<path d="M83.1 118.9l-.3 .8-.7 .5" fill="none" stroke="#000" stroke-width=".42"/>
<g fill="#000" stroke="#000" stroke-width=".61">
<path d="M56.2 158.9h1.3zM56.2 156.4h1.3zM56.2 153.8h1.3zM56.2 151.3h1.3zM60 158.9h1.3zM60 156.4h1.3zM60 153.8h1.3zM60 151.3h1.3zM56.2 164h1.3zM56.2 166.5h1.3zM56.2 169.1h1.3zM56.2 171.6h1.3z"/>
<path d="M56.2 174.2h1.3zM56.2 161.5h1.3zM60 164h1.3zM60 166.5h1.3zM60 169.1h1.3zM60 171.6h1.3zM60 174.2h1.3zM60 161.5h1.3zM208.6 174.2h1.2zM208.6 176.7h1.2zM208.6 179.2h1.2zM208.6 169.1h1.2z"/>
<path d="M208.6 171.6h1.2z"/>
</g>
<g font-size="4">
<text x="278.4" y="135.6" transform="rotate(-90 278.4 135.6)">USB</text>
<text x="278.4" y="171.1" transform="rotate(-90 278.4 171.1)">USB</text>
</g>
<g font-size="2.8">
<text x="17.3" y="27" transform="rotate(-90 17.3 27)">Connectors</text>
<text x="84.1" y="24.3" transform="rotate(-90 84.1 24.3)">+3V3</text>
<text x="200.2" y="29.4" transform="rotate(-90 200.2 29.4)">+5V</text>
<text x="223.8" y="24.3" transform="rotate(-90 223.8 24.3)">+5V</text>
<text x="199.7" y="32">X1A</text>
<text x="224.8" y="35.8" transform="rotate(-90 224.8 35.8)">R18</text>
<text x="229.6" y="35.8" transform="rotate(-90 229.6 35.8)">2K4</text>
<text x="232.5" y="35.8" transform="rotate(-90 232.5 35.8)">R17</text>
<text x="237.3" y="35.8" transform="rotate(-90 237.3 35.8)">2K4</text>
<text x="47.1" y="38.3" transform="rotate(-90 47.1 38.3)">R9</text>
<text x="51.9" y="38.3" transform="rotate(-90 51.9 38.3)">10K</text>
<text x="54.7" y="38.3" transform="rotate(-90 54.7 38.3)">R44</text>
<text x="59.5" y="38.3" transform="rotate(-90 59.5 38.3)">10K</text>
<text x="62.3" y="38.3" transform="rotate(-90 62.3 38.3)">R45</text>
<text x="67.1" y="38.3" transform="rotate(-90 67.1 38.3)">10K</text>
<text x="69.9" y="38.3" transform="rotate(-90 69.9 38.3)">R7</text>
<text x="74.7" y="38.3" transform="rotate(-90 74.7 38.3)">10K</text>
<text x="77.5" y="38.3" transform="rotate(-90 77.5 38.3)">R41</text>
<text x="82.3" y="38.3" transform="rotate(-90 82.3 38.3)">10K</text>
<text x="85.2" y="38.3" transform="rotate(-90 85.2 38.3)">R38</text>
<text x="90" y="38.3" transform="rotate(-90 90 38.3)">1R</text>
<text x="94.3" y="38.3">X3</text>
<text x="151.2" y="38.3" transform="rotate(-90 151.2 38.3)">R54</text>
<text x="156" y="38.3" transform="rotate(-90 156 38.3)">10K</text>
<text x="187.2" y="41.7">C24</text>
<text x="237.8" y="38.1">R29</text>
<text x="265.4" y="39.6">PS2_KBDAT</text>
<text x="25.7" y="44.6">SD_DAT0</text>
<text x="25.7" y="42.1">SD_DAT1</text>
<text x="187.2" y="46.8">0,1mF</text>
<text x="237.8" y="42.9">120R</text>
<text x="257.6" y="42.6">VD2</text>
<text x="264.4" y="42.1">+3V3</text>
<text x="25.7" y="49.7">SD_CLK</text>
<text x="237.8" y="50.8">R14</text>
<text x="252.5" y="48.6">BAT54S</text>
<text x="265.3" y="52.3">PS2_KBCLK</text>
<text x="25.7" y="57.3">SD_CMD</text>
<text x="25.7" y="59.9">SD_DAT3</text>
<text x="193.3" y="57.3">GND</text>
<text x="218.7" y="57.3">GND</text>
<text x="237.8" y="55.6">120R</text>
<text x="257.6" y="55.3">VD1</text>
<text x="25.7" y="62.4">SD_DAT2</text>
<text x="141.3" y="65.7">0</text>
<text x="141.3" y="60.9">R23</text>
<text x="156.1" y="62.4">SD_PROT</text>
<text x="252.5" y="61.3">BAT54S</text>
<text x="81.6" y="70">GND</text>
<text x="94.3" y="67.5">FPS009-3000</text>
<text x="134.9" y="70">GND</text>
<text x="246.7" y="67.5">GND</text>
<text x="25.7" y="75.1">VGA_R0</text>
<text x="47.3" y="73.6">R31</text>
<text x="200.2" y="77.7" transform="rotate(-90 200.2 77.7)">+5V</text>
<text x="223.8" y="72.6" transform="rotate(-90 223.8 72.6)">+5V</text>
<text x="25.7" y="82.7">VGA_R1</text>
<text x="47.3" y="78.4">1K8</text>
<text x="47.3" y="81.2">R34</text>
<text x="199.7" y="80.2">X1B</text>
<text x="47.3" y="86">1K</text>
<text x="47.3" y="88.9">R20</text>
<text x="224.8" y="84" transform="rotate(-90 224.8 84)">R16</text>
<text x="229.6" y="84" transform="rotate(-90 229.6 84)">2K4</text>
<text x="232.5" y="84" transform="rotate(-90 232.5 84)">R15</text>
<text x="237.3" y="84" transform="rotate(-90 237.3 84)">2K4</text>
<text x="237.8" y="86.3">R13</text>
<text x="265" y="87.8">PS2_MSDAT</text>
<text x="25.7" y="90.4">VGA_R2</text>
<text x="47.3" y="93.7">470R</text>
<text x="63.8" y="95.4">R</text>
<text x="75.2" y="91.6">X4</text>
<text x="237.8" y="91.1">120R</text>
<text x="255" y="90.9">VD4</text>
<text x="264.4" y="90.4">+3V3</text>
<text x="25.7" y="100.5">VGA_G0</text>
<text x="47.3" y="99">R36</text>
<text x="63.8" y="100.5">G</text>
<text x="105.7" y="101.6">R42</text>
<text x="237.8" y="99">R10</text>
<text x="250" y="96.9">BAT54S</text>
<text x="264.9" y="100.5">PS2_MSCLK</text>
<text x="47.3" y="103.8">1K8</text>
<text x="47.3" y="106.6">R37</text>
<text x="63.8" y="105.6">B</text>
<text x="89.2" y="105.6">HS</text>
<text x="105.7" y="106.4">120R</text>
<text x="117" y="103.1">VGA_HSYNC</text>
<text x="193.3" y="105.6">GND</text>
<text x="218.7" y="105.6">GND</text>
<text x="237.8" y="103.8">120R</text>
<text x="255" y="103.6">VD3</text>
<text x="25.7" y="108.1">VGA_G1</text>
<text x="47.3" y="111.4">1K</text>
<text x="89.2" y="110.7">VS</text>
<text x="105.7" y="114">120R</text>
<text x="105.7" y="109.2">R43</text>
<text x="117.1" y="110.7">VGA_VSYNC</text>
<text x="250" y="109.6">BAT54S</text>
<text x="25.7" y="115.8">VGA_G2</text>
<text x="47.3" y="119.1">470R</text>
<text x="47.3" y="114.3">R11</text>
<text x="244.1" y="115.8">GND</text>
<text x="25.7" y="125.9">VGA_B0</text>
<text x="47.3" y="124.4">R39</text>
<text x="74.6" y="124">VGA</text>
<text x="226.3" y="125.9">USB1_DN</text>
<text x="253" y="124.4">R48</text>
<text x="264.4" y="125.9" transform="rotate(-90 264.4 125.9)">+5V</text>
<text x="273.3" y="122.1">X2A</text>
<text x="47.3" y="129.2">1K8</text>
<text x="66.3" y="128.5">GND</text>
<text x="226.3" y="131">USB1_DP</text>
<text x="245.4" y="129.5">R49</text>
<text x="253" y="129.2">33R</text>
<text x="25.7" y="133.5">VGA_B1</text>
<text x="47.3" y="136.8">1K</text>
<text x="47.3" y="132">R40</text>
<text x="245.4" y="134.3">33R</text>
<text x="25.7" y="141.2">VGA_B2</text>
<text x="47.3" y="139.7">R6</text>
<text x="255.3" y="142.4" transform="rotate(-90 255.3 142.4)">R47</text>
<text x="260.1" y="142.4" transform="rotate(-90 260.1 142.4)">15K</text>
<text x="262.9" y="142.4" transform="rotate(-90 262.9 142.4)">R46</text>
<text x="267.7" y="142.4" transform="rotate(-90 267.7 142.4)">15K</text>
<text x="47.3" y="144.5">470R</text>
<text x="54.9" y="148">X7</text>
<text x="66.3" y="146.2" transform="rotate(-90 66.3 146.2)">+5V</text>
<text x="139.6" y="149.8" transform="rotate(-90 139.6 149.8)">C1</text>
<text x="144.7" y="149.8" transform="rotate(-90 144.7 149.8)">1u</text>
<text x="152.7" y="148.1">IC11</text>
<text x="33.3" y="153.8">VS_TX</text>
<text x="75.9" y="153.8">VS_RX</text>
<text x="267" y="153.8">GND</text>
<text x="25.7" y="156.4">GND</text>
<text x="33.3" y="161.5">GPIO11</text>
<text x="33.3" y="158.9">GPIO13</text>
<text x="33.3" y="156.4">GPIO15</text>
<text x="75.1" y="161.5">GPIO10</text>
<text x="75.1" y="158.9">GPIO12</text>
<text x="75.1" y="156.4">GPIO14</text>
<text x="119.7" y="161.5" transform="rotate(-90 119.7 161.5)">+3V3</text>
<text x="139.6" y="159.9" transform="rotate(-90 139.6 159.9)">C2</text>
<text x="144.7" y="159.9" transform="rotate(-90 144.7 159.9)">1u</text>
<text x="182.2" y="161.1">C11</text>
<text x="192.3" y="161.1">C12</text>
<text x="226.3" y="161.5">USB2_DN</text>
<text x="253" y="160">R52</text>
<text x="264.4" y="161.5" transform="rotate(-90 264.4 161.5)">+5V</text>
<text x="273.3" y="157.7">X2B</text>
<text x="33.3" y="166.5">GPIO7</text>
<text x="33.3" y="164">GPIO9</text>
<text x="76.5" y="166.5">GPIO6</text>
<text x="76.5" y="164">GPIO8</text>
<text x="182.2" y="166.2">1u</text>
<text x="192.3" y="166.2">1u</text>
<text x="209.3" y="165.8">X6</text>
<text x="226.3" y="166.5">USB2_DP</text>
<text x="245.4" y="165">R53</text>
<text x="253" y="164.8">33R</text>
<text x="33.3" y="171.6">GPIO3</text>
<text x="33.3" y="169.1">GPIO5</text>
<text x="76.5" y="171.6">GPIO2</text>
<text x="76.5" y="169.1">GPIO4</text>
<text x="111" y="171.2">C13</text>
<text x="121.5" y="172.4">IC11P</text>
<text x="129.8" y="171.6">UART_TXD</text>
<text x="198.4" y="171.6">TXD</text>
<text x="245.4" y="169.8">33R</text>
<text x="24.9" y="176.7">+3V3</text>
<text x="33.3" y="174.2">GPIO1</text>
<text x="37.1" y="177.7">R4</text>
<text x="54.9" y="179.2">GPIO1</text>
<text x="66.3" y="179.2">GND</text>
<text x="111" y="176.3">0,1mF</text>
<text x="129.8" y="174.2">UART_CTS</text>
<text x="129.8" y="176.7">UART_RXD</text>
<text x="129.8" y="179.2">UART_RTS</text>
<text x="198.4" y="176.7">RXD</text>
<text x="198.4" y="174.2">CTS</text>
<text x="198.4" y="179.2">RTS</text>
<text x="255.3" y="178" transform="rotate(-90 255.3 178)">R51</text>
<text x="260.1" y="178" transform="rotate(-90 260.1 178)">15K</text>
<text x="262.9" y="178" transform="rotate(-90 262.9 178)">R50</text>
<text x="267.7" y="178" transform="rotate(-90 267.7 178)">15K</text>
<text x="37.1" y="182.5">10K</text>
<text x="152.7" y="184.3">MAX3232CSE</text>
<text x="204.7" y="184.3">RS232</text>
<text x="119.7" y="189.4">GND</text>
<text x="188.2" y="189.4">GND</text>
<text x="267" y="189.4">GND</text>
</g>
<g font-size="2.4">
<text x="90.8" y="41.8">8</text>
<text x="198.1" y="41.8">1-</text>
<text x="198.1" y="39.2">1-</text>
<text x="200" y="41.8">5</text>
<text x="200" y="39.2">8</text>
<text x="216" y="41.8">1-</text>
<text x="216" y="39.2">1-</text>
<text x="217.9" y="41.8">3</text>
<text x="217.9" y="39.2">6</text>
<text x="90.8" y="46.8">6</text>
<text x="90.8" y="44.3">7</text>
<text x="96.6" y="48">VSS2</text>
<text x="96.6" y="45.4">DAT0/DATA/DO</text>
<text x="96.6" y="42.9">DAT1/IRQ</text>
<text x="200.6" y="46.8">1-2</text>
<text x="213.4" y="46.8">1-1</text>
<text x="90.8" y="51.9">4</text>
<text x="90.8" y="49.4">5</text>
<text x="96.6" y="53">VDD</text>
<text x="96.6" y="50.5">CLK/SCLK</text>
<text x="90.8" y="59.5">1</text>
<text x="90.8" y="57">2</text>
<text x="90.8" y="54.5">3</text>
<text x="96.6" y="58.1">CMD/DI</text>
<text x="96.6" y="55.6">VSS1</text>
<text x="119" y="58.1">DETECT</text>
<text x="90.8" y="62.1">9</text>
<text x="96.6" y="60.6">CD/DAT3/CS</text>
<text x="96.6" y="63.2">DAT2/RW/NC</text>
<text x="113.4" y="63.2">WRITE_PROT</text>
<text x="115.3" y="60.6">COM_TERM</text>
<text x="198.1" y="87.5">2-</text>
<text x="200" y="87.5">8</text>
<text x="216" y="87.5">2-</text>
<text x="217.9" y="87.5">6</text>
<text x="73" y="95.1">1</text>
<text x="83.9" y="95.1">11</text>
<text x="198.1" y="90">2-</text>
<text x="200" y="90">5</text>
<text x="200.6" y="95.1">2-2</text>
<text x="213.4" y="95.1">2-1</text>
<text x="216" y="90">2-</text>
<text x="217.9" y="90">3</text>
<text x="73" y="100.2">2</text>
<text x="73" y="97.6">6</text>
<text x="83.9" y="100.2">12</text>
<text x="73" y="105.2">3</text>
<text x="73" y="102.7">7</text>
<text x="73" y="107.8">8</text>
<text x="83.9" y="105.2">13</text>
<text x="73" y="110.3">4</text>
<text x="73" y="112.9">9</text>
<text x="83.9" y="110.3">14</text>
<text x="71.8" y="117.9">10</text>
<text x="73" y="115.4">5</text>
<text x="83.9" y="115.4">15</text>
<text x="271.1" y="125.6">1-1</text>
<text x="271.1" y="128.1">1-2</text>
<text x="271.1" y="130.6">1-3</text>
<text x="271.1" y="133.2">1-4</text>
<text x="51.5" y="153.5">18</text>
<text x="51.5" y="151">20</text>
<text x="63.6" y="153.5">17</text>
<text x="63.6" y="151">19</text>
<text x="149.2" y="151">1</text>
<text x="155" y="152.1">C1+</text>
<text x="168" y="154.6">V+</text>
<text x="175.3" y="153.5">2</text>
<text x="51.5" y="161.1">12</text>
<text x="51.5" y="158.6">14</text>
<text x="51.5" y="156">16</text>
<text x="63.6" y="161.1">11</text>
<text x="63.6" y="158.6">13</text>
<text x="63.6" y="156">15</text>
<text x="149.2" y="156">3</text>
<text x="149.2" y="161.1">4</text>
<text x="155" y="157.1">C1-</text>
<text x="168.7" y="159.7">V-</text>
<text x="175.3" y="158.6">6</text>
<text x="271.1" y="161.1">2-1</text>
<text x="51.5" y="163.7">10</text>
<text x="52.7" y="166.2">8</text>
<text x="63.6" y="166.2">7</text>
<text x="63.6" y="163.7">9</text>
<text x="121.9" y="166.7" transform="rotate(-90 121.9 166.7)">16</text>
<text x="149.2" y="166.2">5</text>
<text x="155" y="162.2">C2+</text>
<text x="155" y="167.3">C2-</text>
<text x="271.1" y="163.7">2-2</text>
<text x="271.1" y="166.2">2-3</text>
<text x="52.7" y="173.8">2</text>
<text x="52.7" y="171.3">4</text>
<text x="52.7" y="168.7">6</text>
<text x="63.6" y="173.8">1</text>
<text x="63.6" y="171.3">3</text>
<text x="63.6" y="168.7">5</text>
<text x="148" y="173.8">10</text>
<text x="148.2" y="171.3">11</text>
<text x="155" y="172.4">T1IN</text>
<text x="163.6" y="172.4">T1OUT</text>
<text x="175.3" y="171.3">14</text>
<text x="175.3" y="173.8">7</text>
<text x="205" y="173.8">3</text>
<text x="205" y="171.3">4</text>
<text x="205" y="168.7">5</text>
<text x="271.1" y="168.7">2-4</text>
<text x="121.9" y="178.9" transform="rotate(-90 121.9 178.9)">15</text>
<text x="148" y="176.3">12</text>
<text x="149.2" y="178.9">9</text>
<text x="155" y="174.9">T2IN</text>
<text x="155" y="177.5">R1OUT</text>
<text x="163.6" y="174.9">T2OUT</text>
<text x="165.8" y="177.5">R1IN</text>
<text x="175.3" y="176.3">13</text>
<text x="175.3" y="178.9">8</text>
<text x="205" y="178.9">1</text>
<text x="205" y="176.3">2</text>
<text x="155" y="180">R2OUT</text>
<text x="165.8" y="180">R2IN</text>
</g>
<g font-size="1.6">
<text x="123.7" y="169.1" transform="rotate(-90 123.7 169.1)">VCC</text>
<text x="123.7" y="176.7" transform="rotate(-90 123.7 176.7)">GND</text>
</g>
</svg>
